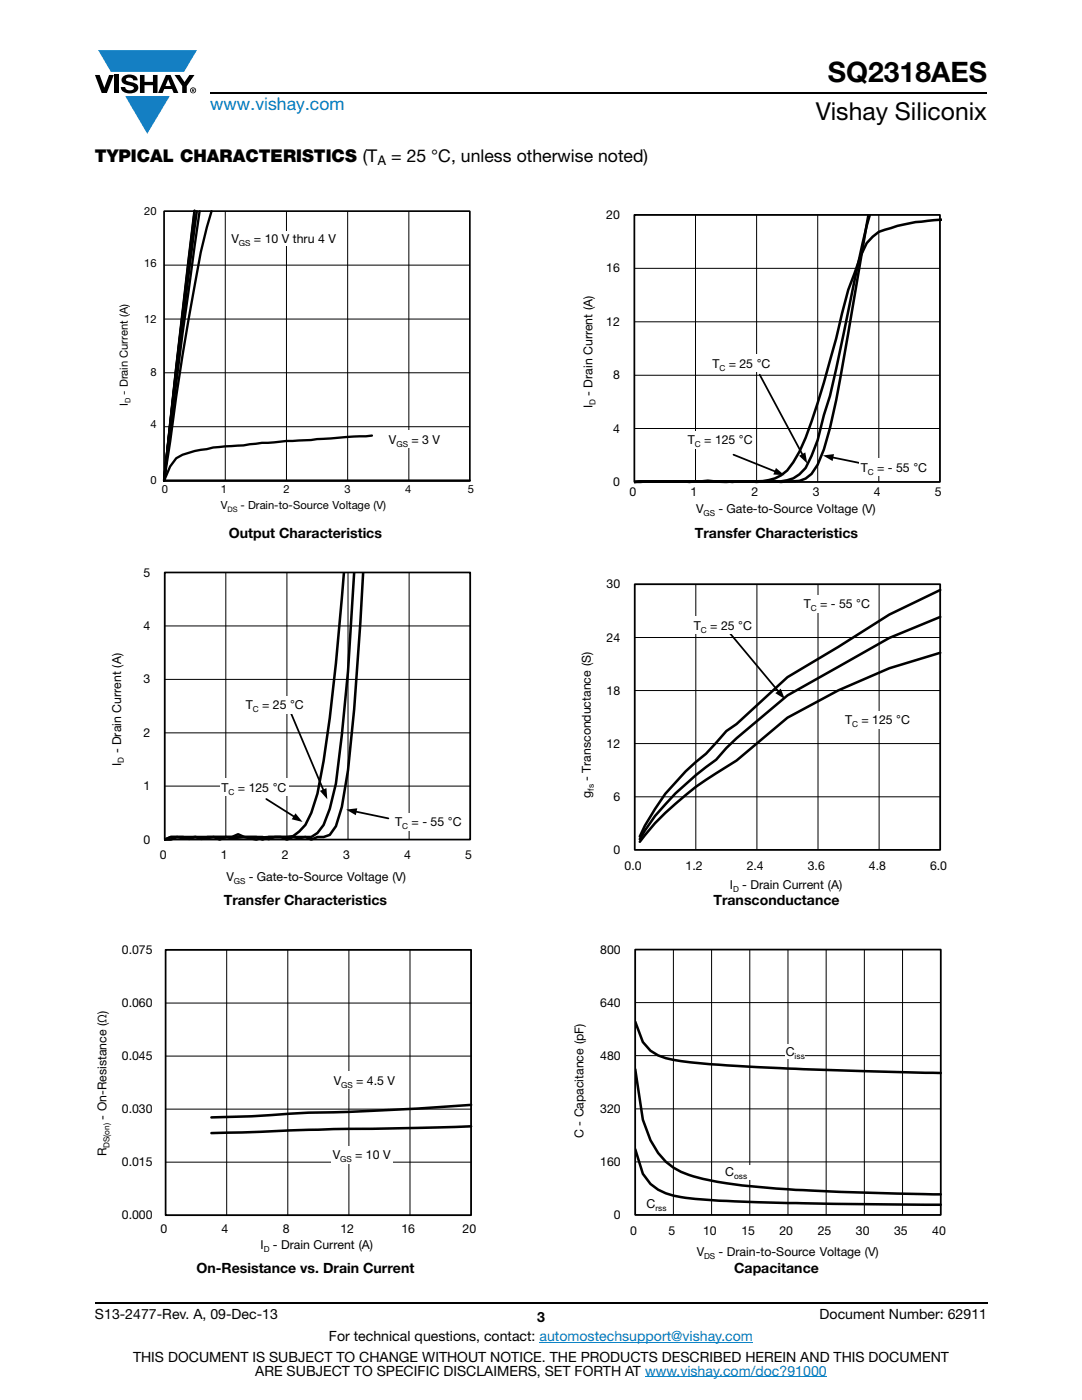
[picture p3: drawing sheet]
<svg xmlns="http://www.w3.org/2000/svg" width="216mm" height="279mm" viewBox="0 0 216 279" stroke-linecap="round" stroke-linejoin="round" font-family="sans-serif">
<g fill="#147fc3">
<path d="M19.6 10h19.7l-2.6 4.3h-1.1h-13.5z"/>
<path d="M25 19.2h8.9l-4.5 7.5z"/>
</g>
<g fill="#000">
<path d="M18.9 15h1l.9 2.5 1-2.5h.9l-1.4 3.6h-1zM22.9 15h.9v3.6h-.9zM24.6 15.3a2.1 2.1 0 0 1 2.8 .3l.1 .4h-.9a.79 .79 0 0 0-.7-.5 .79 .79 0 0 0-.8 .4l.3 .3 1 .2a1.08 1.08 0 0 1 1.2 1 1.08 1.08 0 0 1-1.1 1.2 1.73 1.73 0 0 1-2.4-1.2h.9a.96 .96 0 0 0 .8 .6 .96 .96 0 0 0 .9-.4 1.31 1.31 0 0 0-1.2-.6 1.03 1.03 0 0 1-1.1-.6 1.03 1.03 0 0 1 .2-1.1zM27.9 15h.9v1.3h1.7v-1.3h.9v3.6h-.9v-1.6h-1.7v1.6h-.9zM34.8 15h1.1l.9 1.4 1-1.4h1l-1.5 2.2v1.4h-.9v-1.4z"/>
<path d="M33.6 15.9l.5 1.3h-1.1zM33.1 15l-1.6 3.6h1l.3-.8h1.5l.3 .8h1l-1.6-3.6z"/>
<path d="M38.4 17.8h.2v.2h-.2zM38.3 17.7v.7h.1v-.3l.4 .3-.2-.3 .2-.2-.1-.2z"/>
<path d="M38.1 18a.46 .46 0 0 1 .9 0 .46 .46 0 0 1-.9 0zM37.9 18a.6 .6 0 0 0 1.2 0 .6 .6 0 0 0-1.2 0z"/>
</g>
<path d="M42 18.6h155M18.9 260h178.1" fill="none" stroke="#000" stroke-width=".36"/>
<path d="M107.7 267.9h42.6M128.7 274.8h36.3" fill="none" stroke="#007ec4" stroke-width=".2"/>
<path d="M23.6 41h71.6v61.4h-71.6z" fill="#fff"/>
<path d="M32.7 52.9h61M32.7 42.1h61v53.8h-61zM45 42.1v53.8M57.2 42.1v53.8M69.4 42.1v53.8M81.6 42.1v53.8M32.7 74.4h61M32.7 63.7h61M32.7 85.2h61" fill="none" stroke="#000" stroke-width=".2"/>
<path d="M32.7 42.1h61v53.8h-61z" fill="none" stroke="#000" stroke-width=".3"/>
<path d="M38.8 42l-3.6 31.2-2.5 22.7M38.8 43.9l-3.6 30.2-2.5 21.7M38.8 42.8l-3.6 30.9-2.5 22.1M38.8 42.1l-3.6 31.3-2.5 22.4M39.3 42.1l-4.1 32.7-2.5 21.1M39.8 42.1l-3.4 24.5-3.7 29.3M42.2 42.1l-2.1 8.2a627.9 627.9 0 0 0-6.1 37.8l-1.3 7.8M32.7 95.9h61M74.2 86.9l-21.9 1.5-3.7 .5a45.6 45.6 0 0 0-11 1.5l-1.2 .4-1.2 .7-1.2 1.6-1.3 2.8" fill="none" stroke="#000" stroke-width=".47"/>
<g fill="#fff">
<path d="M45.9 46.1h21.5v2.9h-21.5z"/>
<path d="M77.3 86h10.8v3.4h-10.8z"/>
<path d="M22.1 113.1h73.4v63.7h-73.4z"/>
<path d="M32.9 114.3h61v53.3h-61z"/>
</g>
<path d="M32.9 114.3h60.9v53.3h-60.9zM45.1 114.3v53.3M57.3 114.3v53.3M69.4 114.3v53.3M81.6 114.3v53.3M32.9 135.6h60.9M32.9 124.9h60.9M32.9 156.9h60.9M32.9 146.3h60.9" fill="none" stroke="#000" stroke-width=".2"/>
<path d="M32.9 114.3h60.9v53.3h-60.9z" fill="none" stroke="#000" stroke-width=".34"/>
<path d="M68.6 114.2a507.7 507.7 0 0 1-4 37.6l-1.3 6.6-1.2 3.8-1.2 2.4-1.2 1.3-1.2 1-1.2 .1h-3.7l-1.2 .6-1.2-.6h-8.6l-1.2 .3-2.4-.3-1.3 .4-1.2-.4h-2.4l-1.2 .6M70.7 114.2a469.7 469.7 0 0 1-3.7 42.2l-1.2 5-1.2 3.2-1.3 1.6-1.2 .8h-1.2l-1.2 .3-1.2-.3h-3.7l-1.2 .5-1.2-.5h-3.7l-2.4 .3-1.2-.3-1.3 .6-1.2-.6h-1.2l-1.2 .4-1.2-.4-2.5 .3-1.2-.3-1.2 .6h-1.2M72.5 114.2l-1.8 27.4-1.3 12.1-1.2 7.3-1.2 3.9-1.2 1.7-1.2 .4h-1.3l-1.2 .6-1.2-.6h-2.4l-1.2 .6-1.3-.6h-2.4l-1.2 .1-1.2 .5-2.5-.6-1.2-.5-1.2 .5h-12.2l-1.2 .6" fill="none" stroke="#000" stroke-width=".51"/>
<path d="M53.1 159.5l5.8 3.6M58 142.3l6.6 15.6M70.8 161.9l6.7 1.4" fill="none" stroke="#000" stroke-width=".35"/>
<path d="M63.8 157.8l1.3-.5 .2 2.2zM59 162.3l1.4 1.7-2.2-.5zM69.1 161.6l2.2-.3-.3 1.4z" fill="#000"/>
<g fill="#fff">
<path d="M48.7 138.9h12.3v3.4h-12.3z"/>
<path d="M78.5 162.2h14v3.5h-14z"/>
<path d="M43.9 155.5h13.7v3.4h-13.7z"/>
<path d="M19.2 188.4h77.2v61.8h-77.2z"/>
<path d="M33 189.6h61v53h-61z"/>
</g>
<path d="M33 189.6h61v52.9h-61zM45.2 189.6v52.9M57.4 189.6v52.9M69.6 189.6v52.9M81.8 189.6v52.9M33 210.8h61M33 200.2h61M33 231.9h61M33 221.4h61" fill="none" stroke="#000" stroke-width=".2"/>
<path d="M33 189.6h61v52.9h-61z" fill="none" stroke="#000" stroke-width=".34"/>
<path d="M94 224.8l-18.8 .5a555.8 555.8 0 0 0-26.9 .7l-6.1 .1M94 220.5l-6.1 .4a677.6 677.6 0 0 1-29.5 1.3l-7.6 .5-8.6 .3" fill="none" stroke="#000" stroke-width=".51"/>
<g fill="#fff">
<path d="M66.2 213.8h13v3.4h-13z"/>
<path d="M66 228.7h12.3v3.5h-12.3z"/>
<path d="M116.2 41.7h73.1v61.6h-73.1z"/>
</g>
<path d="M126.6 53.6h61M126.6 42.9h61v53.3h-61zM138.8 42.9v53.3M151 42.9v53.3M163.2 42.9v53.3M175.4 42.9v53.3M126.6 74.9h61M126.6 64.2h61M126.6 85.5h61" fill="none" stroke="#000" stroke-width=".2"/>
<path d="M126.6 42.9h61v53.3h-61z" fill="none" stroke="#000" stroke-width=".34"/>
<path d="M173.3 42.8l-5.7 33.2a115.8 115.8 0 0 1-3.2 13.7l-1.2 3a5 5 0 0 1-4.9 3.4l-2.5 .1-1.1-.1-9.8 .1-3.7-.3-1.2 .2h-12.2l-1.2 .1M173.6 42.8a615 615 0 0 0-6.4 29.1l-1.6 7.1-1.2 3.8-1.2 5-1.3 3.2a6.7 6.7 0 0 1-7.2 5.1h-15.9l-1.2 .1-1.2-.1h-7.4l-2.4 .1M188 43.8l-.4 .1a37.9 37.9 0 0 0-12.2 2.4l-1.3 .9-1.2 1.3-1.2 2.6-2.4 6.7-2.5 9.8a215.8 215.8 0 0 1-6 19.8l-1.3 2.7-1.2 2.1a7.7 7.7 0 0 1-7.3 3.9l-4.9 .1-1.2-.1h-17.1l-1.2 .1" fill="none" stroke="#000" stroke-width=".51"/>
<path d="M151.6 74.8l8.6 16.1M146.4 90.7l8.5 3.5M165.9 91.2l6.7 1.4" fill="none" stroke="#000" stroke-width=".35"/>
<path d="M154.8 93.4l1.7 1.4-2.2-.1zM159.4 91l1.3-.7 .4 2.2zM164.2 90.9l2.2-.3-.3 1.4z" fill="#000"/>
<g fill="#fff">
<path d="M171.4 91.5h14v3.5h-14z"/>
<path d="M136.9 86h13.7v3.4h-13.7z"/>
<path d="M141.8 70.8h12.3v3.4h-12.3z"/>
<path d="M115.9 115.4h74.4v63h-74.4z"/>
</g>
<path d="M126.6 116.6h61v53h-61zM138.8 116.6v53M151 116.6v53M163.2 116.6v53M175.4 116.6v53M126.6 137.8h61M126.6 127.2h61M126.6 159h61M126.6 148.4h61" fill="none" stroke="#000" stroke-width=".2"/>
<path d="M126.6 116.6h61v53h-61z" fill="none" stroke="#000" stroke-width=".34"/>
<path d="M187.6 117.7l-10.1 5-10.2 6.4-10.2 6-10.1 9.4-2.1 1.4-4 4.5a41.9 41.9 0 0 0-13.2 16.5M187.6 123.1l-10.1 4.2-20.4 11.5-10.1 8.5-2.1 2-2 2.3a52.9 52.9 0 0 0-14.2 14.2l-1 1.7M187.6 130.3l-10.1 3.1-10.2 4.4-10.2 5.4-10.1 8.6a73.6 73.6 0 0 0-12.2 8.6 41.2 41.2 0 0 0-7.1 7.6" fill="none" stroke="#000" stroke-width=".51"/>
<g fill="#fff">
<path d="M168.3 141.9h13.7v3.4h-13.7z"/>
<path d="M160 118.8h14v3.4h-14z"/>
</g>
<path d="M144.2 124.7l11.3 13.5" fill="none" stroke="#000" stroke-width=".35"/>
<path d="M154.7 138.3l1.1-.9 .8 2.1z" fill="#000"/>
<g fill="#fff">
<path d="M138.1 123h12.3v3.4h-12.3z"/>
<path d="M114.4 188.3h75.7v63.4h-75.7z"/>
</g>
<path d="M126.7 189.5h61v53h-61zM134.4 189.5v53M142 189.5v53M149.6 189.5v53M157.2 189.5v53M164.9 189.5v53M172.5 189.5v53M180.1 189.5v53M126.7 210.7h61M126.7 200.1h61M126.7 231.9h61M126.7 221.3h61" fill="none" stroke="#000" stroke-width=".2"/>
<path d="M126.7 189.5h61v53h-61z" fill="none" stroke="#000" stroke-width=".34"/>
<path d="M126.7 203.9l1.6 4.1a8.4 8.4 0 0 0 6.1 3.5 253 253 0 0 0 24.4 1.8l28.9 .8M126.7 213.4l1.6 10.1 1.5 4.1a13.5 13.5 0 0 0 10.1 7.6l5.1 1a340.3 340.3 0 0 0 36.6 2.1l6.1 .1M126.7 229.3l1.6 5a9.4 9.4 0 0 0 7.6 4.6 262.3 262.3 0 0 0 26 1.3l25.8 .2" fill="none" stroke="#000" stroke-width=".51"/>
<g fill="#fff">
<path d="M156.8 208.4h3.8v2.9h-3.8z"/>
<path d="M146.1 232.6h4.5v2.9h-4.5z"/>
<path d="M129 238.7h4v2.9h-4z"/>
</g>
<text font-size="5.6" x="165.2" y="16.4">SQ2318AES</text>
<text font-size="4.9" x="162.8" y="24">Vishay Siliconix</text>
<text font-size="3.5" fill="#007ec4" x="42" y="21.9">www.vishay.com</text>
<g font-size="3.5">
<text x="18.9" y="32.3">TYPICAL CHARACTERISTICS (T</text>
<text x="78.1" y="32.3">= 25 °C, unless otherwise noted)</text>
</g>
<g font-size="2.8">
<text x="45.7" y="107.3">Output Characteristics</text>
<text x="138.7" y="107.3">Transfer Characteristics</text>
<text x="44.7" y="180.7">Transfer Characteristics</text>
<text x="142.4" y="180.7">Transconductance</text>
<text x="39.2" y="254">On-Resistance vs. Drain Current</text>
<text x="146.5" y="254">Capacitance</text>
<text x="18.9" y="263.3">S13-2477-Rev. A, 09-Dec-13</text>
<text x="107.2" y="263.8">3</text>
<text x="163.6" y="263.3">Document Number: 62911</text>
<text x="65.6" y="267.7">For technical questions, contact: automostechsupport@vishay.com</text>
<text x="26.5" y="271.7">THIS DOCUMENT IS SUBJECT TO CHANGE WITHOUT NOTICE. THE PRODUCTS DESCRIBED HEREIN AND THIS DOCUMENT</text>
<text x="50.9" y="274.6">ARE SUBJECT TO SPECIFIC DISCLAIMERS, SET FORTH AT www.vishay.com/doc?91000</text>
</g>
<text font-size="2.6" x="75.3" y="33">A</text>
<g font-size="2.5">
<text x="121" y="43.7">20</text>
<text x="46.2" y="48.5">V</text>
<text x="50.7" y="48.5">= 10 V thru 4 V</text>
<text x="121" y="54.4">16</text>
<text x="121" y="65">12</text>
<text x="122.3" y="75.7">8</text>
<text x="142.1" y="73.4">T</text>
<text x="145.4" y="73.4">= 25</text>
<text x="151" y="73.4">°C</text>
<text x="118.2" y="81.5" transform="rotate(-90 118.2 81.5)">I</text>
<text x="118.2" y="79" transform="rotate(-90 118.2 79)">- Drain Current (A)</text>
<text x="77.6" y="88.6">V</text>
<text x="82.1" y="88.6">= 3 V</text>
<text x="122.3" y="86.4">4</text>
<text x="137.3" y="88.6">T</text>
<text x="140.5" y="88.6">= 125 °C</text>
<text x="171.8" y="94.2">T</text>
<text x="175" y="94.2">= - 55 °C</text>
<text x="122.3" y="97">0</text>
<text x="125.6" y="99.1">0</text>
<text x="137.8" y="99.1">1</text>
<text x="150" y="99.1">2</text>
<text x="162.2" y="99.1">3</text>
<text x="174.4" y="99.1">4</text>
<text x="186.6" y="99.1">5</text>
<text x="138.9" y="102.4">V</text>
<text x="143.4" y="102.4">- Gate-to-Source Voltage (V)</text>
<text x="28.6" y="115.1">5</text>
<text x="121" y="117.4">30</text>
<text x="28.6" y="125.7">4</text>
<text x="138.5" y="125.6">T</text>
<text x="141.7" y="125.6">= 25 °C</text>
<text x="160.4" y="121.4">T</text>
<text x="163.6" y="121.4">= - 55 °C</text>
<text x="121" y="128">24</text>
<text x="28.6" y="136.4">3</text>
<text x="49" y="141.6">T</text>
<text x="52.3" y="141.6">= 25</text>
<text x="57.9" y="141.6">°C</text>
<text x="121" y="138.6">18</text>
<text x="28.6" y="147.1">2</text>
<text x="121" y="149.2">12</text>
<text x="168.6" y="144.5">T</text>
<text x="171.9" y="144.5">= 125 °C</text>
<text x="24.1" y="152.8" transform="rotate(-90 24.1 152.8)">I</text>
<text x="24.1" y="150.4" transform="rotate(-90 24.1 150.4)">- Drain Current (A)</text>
<text x="117.9" y="155.8" transform="rotate(-90 117.9 155.8)">- Transconductance (S)</text>
<text x="28.6" y="157.7">1</text>
<text x="44.2" y="158.1">T</text>
<text x="47.5" y="158.1">= 125 °C</text>
<text x="117.9" y="159.2" transform="rotate(-90 117.9 159.2)">g</text>
<text x="122.4" y="159.8">6</text>
<text x="78.9" y="164.9">T</text>
<text x="82.1" y="164.9">= - 55 °C</text>
<text x="28.6" y="168.4">0</text>
<text x="31.9" y="171.5">0</text>
<text x="44.1" y="171.5">1</text>
<text x="56.2" y="171.5">2</text>
<text x="68.4" y="171.5">3</text>
<text x="80.6" y="171.5">4</text>
<text x="92.8" y="171.5">5</text>
<text x="122.4" y="170.4">0</text>
<text x="124.6" y="173.5">0.0</text>
<text x="136.8" y="173.5">1.2</text>
<text x="149" y="173.5">2.4</text>
<text x="161.2" y="173.5">3.6</text>
<text x="173.4" y="173.5">4.8</text>
<text x="185.6" y="173.5">6.0</text>
<text x="45.2" y="175.9">V</text>
<text x="49.7" y="175.9">- Gate-to-Source Voltage (V)</text>
<text x="145.6" y="177.4">I</text>
<text x="148.1" y="177.4">- Drain Current (A)</text>
<text x="24.3" y="190.4">0.075</text>
<text x="119.8" y="190.3">800</text>
<text x="24.3" y="201">0.060</text>
<text x="119.8" y="200.9">640</text>
<text x="24.3" y="211.6">0.045</text>
<text x="119.8" y="211.5">480</text>
<text x="156.8" y="210.8">C</text>
<text x="66.6" y="216.5">V</text>
<text x="71.1" y="216.5">= 4.5 V</text>
<text x="21.3" y="223.5" transform="rotate(-90 21.3 223.5)">- On-Resistance (Ω)</text>
<text x="24.3" y="222.2">0.030</text>
<text x="116.5" y="227.1" transform="rotate(-90 116.5 227.1)">C - Capacitance (pF)</text>
<text x="119.8" y="222.1">320</text>
<text x="21.3" y="230.7" transform="rotate(-90 21.3 230.7)">R</text>
<text x="24.3" y="232.8">0.015</text>
<text x="66.4" y="231.4">V</text>
<text x="70.9" y="231.4">= 10 V</text>
<text x="119.8" y="232.7">160</text>
<text x="144.7" y="234.6">C</text>
<text x="24.3" y="243.4">0.000</text>
<text x="122.5" y="243.3">0</text>
<text x="129" y="241.1">C</text>
<text x="32" y="246.1">0</text>
<text x="44.2" y="246.1">4</text>
<text x="52" y="249.3">I</text>
<text x="54.5" y="249.3">- Drain Current (A)</text>
<text x="56.4" y="246.1">8</text>
<text x="67.9" y="246.1">12</text>
<text x="80.1" y="246.1">16</text>
<text x="92.3" y="246.1">20</text>
<text x="125.7" y="246.4">0</text>
<text x="133.4" y="246.4">5</text>
<text x="139" y="250.7">V</text>
<text x="140.3" y="246.4">10</text>
<text x="143.4" y="250.7">- Drain-to-Source Voltage (V)</text>
<text x="147.9" y="246.4">15</text>
<text x="155.5" y="246.4">20</text>
<text x="163.2" y="246.4">25</text>
<text x="170.8" y="246.4">30</text>
<text x="178.4" y="246.4">35</text>
<text x="186" y="246.4">40</text>
</g>
<g font-size="2.2">
<text x="28.8" y="42.9">20</text>
<text x="28.8" y="53.4">16</text>
<text x="28.8" y="64.6">12</text>
<text x="30" y="75">8</text>
<text x="25.5" y="81" transform="rotate(-90 25.5 81)">I</text>
<text x="25.5" y="78.8" transform="rotate(-90 25.5 78.8)">- Drain Current (A)</text>
<text x="30" y="85.5">4</text>
<text x="30" y="96.7">0</text>
<text x="32.3" y="98.5">0</text>
<text x="44" y="101.5">V</text>
<text x="44.1" y="98.5">1</text>
<text x="48" y="101.5">- Drain-to-Source Voltage (V)</text>
<text x="56.6" y="98.5">2</text>
<text x="68.7" y="98.5">3</text>
<text x="80.9" y="98.5">4</text>
<text x="93.4" y="98.5">5</text>
</g>
<g font-size="1.7">
<text x="47.6" y="49.1">GS</text>
<text x="143.5" y="74">C</text>
<text x="118.8" y="80.8" transform="rotate(-90 118.8 80.8)">D</text>
<text x="79.1" y="89.2">GS</text>
<text x="138.7" y="89.2">C</text>
<text x="173.2" y="94.7">C</text>
<text x="140.4" y="103">GS</text>
<text x="161.8" y="122">C</text>
<text x="139.9" y="126.2">C</text>
<text x="50.4" y="142.1">C</text>
<text x="170" y="145.1">C</text>
<text x="24.7" y="152.2" transform="rotate(-90 24.7 152.2)">D</text>
<text x="45.6" y="158.7">C</text>
<text x="118.5" y="157.8" transform="rotate(-90 118.5 157.8)">fs</text>
<text x="80.3" y="165.5">C</text>
<text x="46.7" y="176.5">GS</text>
<text x="146.3" y="178">D</text>
<text x="158.6" y="211.4">iss</text>
<text x="68.1" y="217">GS</text>
<text x="21.9" y="229.1" transform="rotate(-90 21.9 229.1)">DS(on)</text>
<text x="67.9" y="232">GS</text>
<text x="146.5" y="235.2">oss</text>
<text x="130.8" y="241.6">rss</text>
<text x="52.6" y="249.9">D</text>
<text x="140.5" y="251.3">DS</text>
</g>
<g font-size="1.5">
<text x="26" y="80.4" transform="rotate(-90 26 80.4)">D</text>
<text x="45.4" y="102.1">DS</text>
</g>
</svg>
